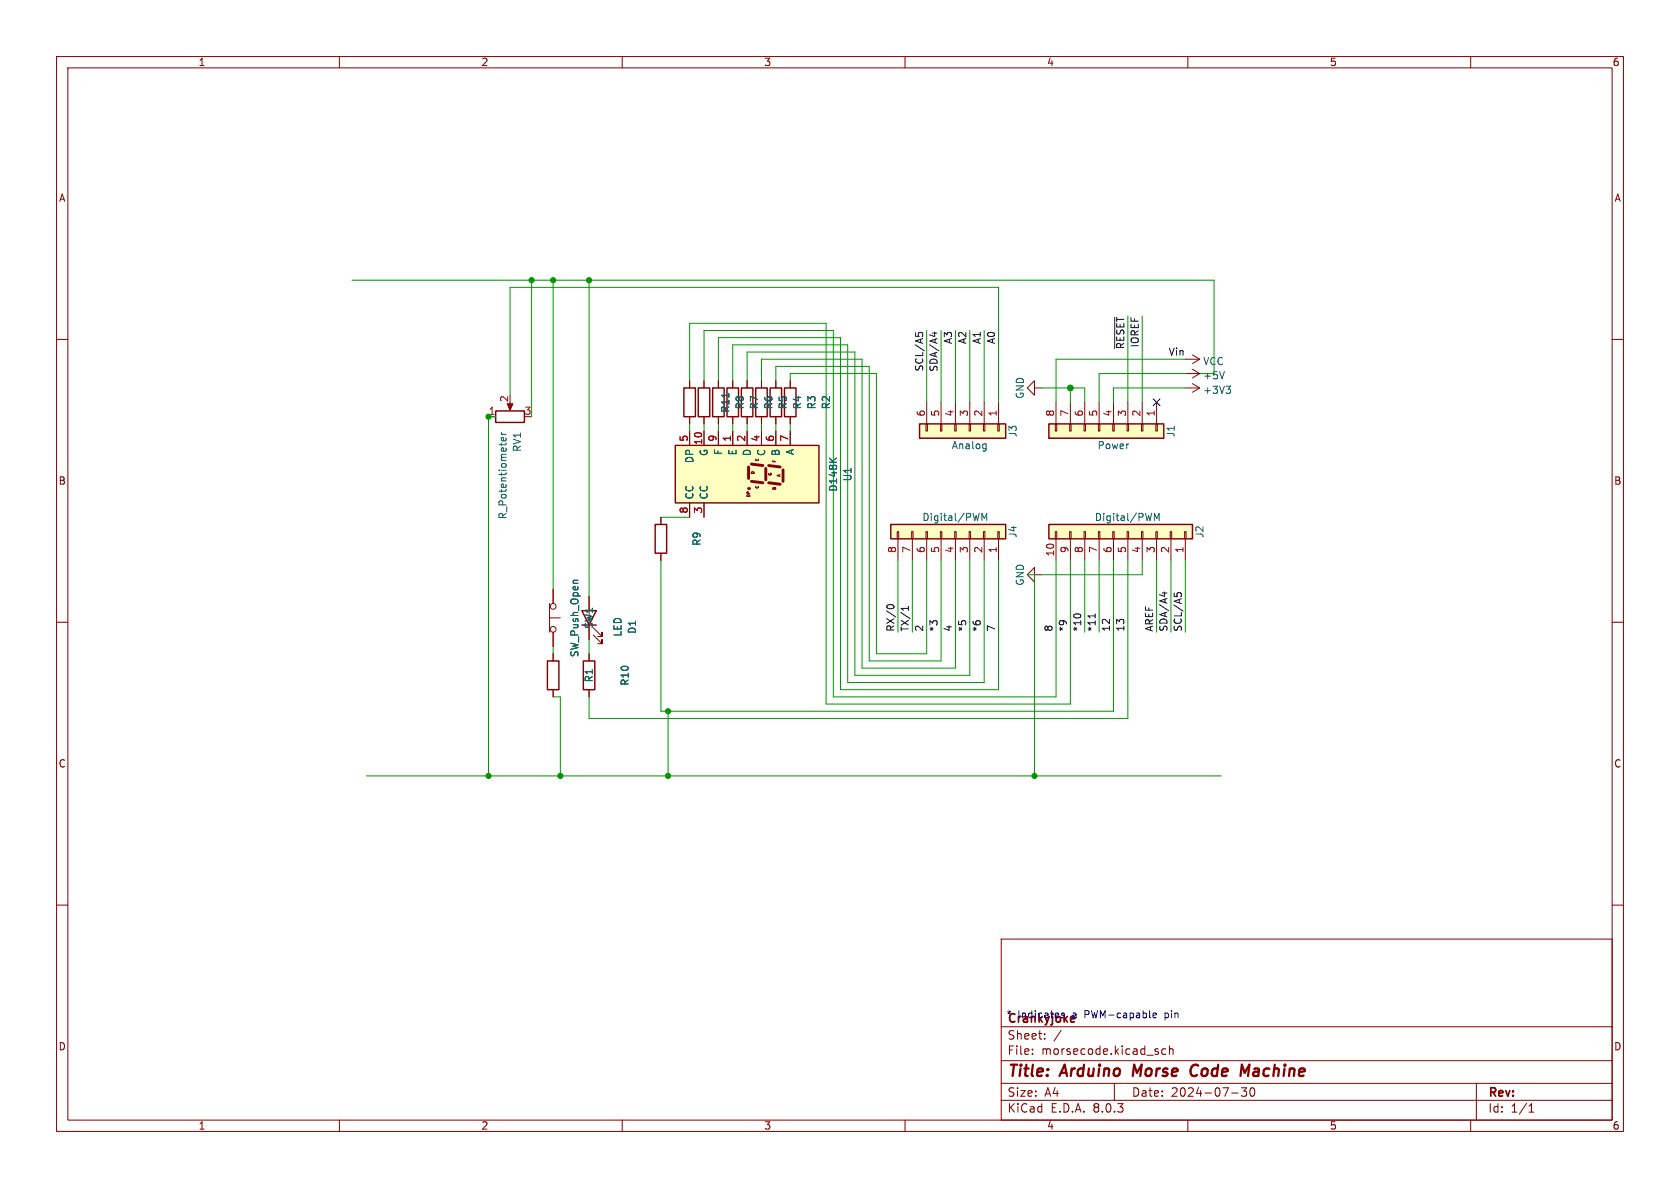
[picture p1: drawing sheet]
<svg xmlns="http://www.w3.org/2000/svg" width="297mm" height="210mm" viewBox="0 0 297 210" stroke-linecap="round" stroke-linejoin="round" font-family="sans-serif">
<g fill="none" stroke="#840000" stroke-width=".18">
<path d="M10 10h277v190h-277zM12 12h273v186h-273zM60 10v2M110 10v2M160 10v2M210 10v2M260 10v2M10 60h2M285 60h2M121.9 67.3v1.3M121.9 73.7v1.2M134.6 67.3v1.3"/>
<path d="M134.6 73.7v1.2M10 110h2M285 110h2M10 160h2M285 160h2M177 166h108v32h-108zM60 198v2M110 198v2M160 198v2M177 194.5h108M177 191.5h108M177 187.5h108"/>
<path d="M177 181.5h108M182.5 186.3v.1M182.5 185.5v.1M184.7 183.6v.1M184.7 182.8v.1M187.6 182.1l-1.3 2M197 191.5v3M206.1 185.5l-.4-.1-.3 .3v.4l.1 .2h.6M206.7 185.5l.3-.1 .3 .1 .1 .9M206.7 184.9v1.5M210 198v2M217.7 193.2h1.2"/>
<path d="M219.5 192.3h.9l-.5 .6 .4 .1v.7l-.2 .1h-.4l-.2-.1M221.2 192.4l.1-.1a.81 .81 0 0 1 .6 .6 .81 .81 0 0 1-.3 .8l-.1 .1a.81 .81 0 0 1-.6-.6 .81 .81 0 0 1 .3-.8zM260 198v2M261 191.5v6.5M270.3 196.6h.9M270.3 195.5l.4-.4v1.5"/>
</g>
<path d="M200.5 188.2l-.2 2M211.5 188.2a1.13 1.13 0 0 0-1 .7 1.13 1.13 0 0 0 .2 1.2l.3 .1 .5-.1M220 189.6l.9-1.4-.3 2" fill="none" stroke="#840000" stroke-width=".4"/>
<path d="M120.9 68.6h2v5.1h-2zM133.6 68.6h2v5.1h-2z" fill="none" stroke="#840000" stroke-width=".25"/>
<path d="M128.8 69.5v.7" fill="none" stroke="#006464" stroke-width=".18"/>
<path d="M185.4 92.7h25.4v2.6h-25.4z" fill="#ffffc2"/>
<g fill="none" stroke="#840000" stroke-width=".18">
<path d="M86.4 73.7h1.2M90.2 71.1v1M124.5 67.3v1.3M124.5 73.7v1.2M127 67.3v1.3M127 73.7v1.2M129.5 67.3v1.3M129.5 73.7v1.2M137.2 67.3v1.3M137.2 73.7v1.2M139.7 67.3v1.3M139.7 73.7v1.2"/>
<path d="M209.5 63.5h2.6M209.5 66h2.6M209.5 68.6h2.6M210.8 62.7l1.3 .8M210.8 65.3l1.3 .7M210.8 67.8l1.3 .8M212.1 63.5l-1.3 .8M212.1 66l-1.3 .8M212.1 68.6l-1.3 .7M116.8 91.4v1.3M116.8 97.8v1.3M186.6 94h.2v1.3h-.2z"/>
<path d="M186.7 95.3v3.8M189.1 94h.3v1.3h-.3zM189.2 95.3v3.8M191.6 94h.3v1.3h-.3zM191.8 95.3v3.8M194.2 94h.2v1.3h-.2zM194.3 95.3v3.8M196.7 94h.3v1.3h-.3zM196.8 95.3v3.8M199.3 94h.2v1.3h-.2zM199.4 95.3v3.8M201.8 94h.3v1.3h-.3z"/>
<path d="M201.9 95.3v3.8M204.3 94h.3v1.3h-.3zM204.5 95.3v3.8M206.9 94h.2v1.3h-.2zM207 95.3v3.8M209.4 94h.3v1.3h-.3zM209.5 95.3v3.8M97.2 106.7v5.1M97.2 109.2h1.9M97.8 104.1v2.6M97.8 111.8v2.5M97.8 115.6v1.2"/>
<path d="M104.1 105.4v2.6M104.1 110.5v2.5M104.1 115.6v1.2M104.9 112.3l1.5 1.5v-.8v.8h-.7M104.9 111l1.5 1.5v-.7v.7h-.7M97.8 121.9v1.3M104.1 121.9v1.3"/>
<circle cx="97.8" cy="107.2" r=".51"/>
<circle cx="97.8" cy="111.3" r=".51"/>
</g>
<path d="M87.6 72.6h5.1v2.1h-5.1zM123.4 68.6h2.1v5.1h-2.1zM126 68.6h2v5.1h-2zM128.5 68.6h2.1v5.1h-2.1zM136.1 68.6h2.1v5.1h-2.1zM138.7 68.6h2v5.1h-2zM115.8 92.7h2.1v5.1h-2.1zM185.4 92.7h25.4v2.6h-25.4zM96.8 116.8h2v5.1h-2zM102.9 108h2.5l-1.3 2.5zM102.9 110.5h2.5M103.1 116.8h2.1v5.1h-2.1z" fill="none" stroke="#840000" stroke-width=".25"/>
<path d="M88.6 76.4l.3 .4M88.6 76.8h.9M89.4 77.4l.1 .4-.2 .1h-.6v-.5l.2-.1 .2 .6M216.5 65.7l-.5 1.3M216.8 68.3h.7l-.4 .5M217.3 68.8l.2 .2v.3l-.2 .2M204.1 92v-1.3l.4 1 .4-1v1.3M102.2 102.6h-.8" fill="none" stroke="#006464" stroke-width=".18"/>
<path d="M89.7 71.4h1l-.5 1.1z" fill="#840000" stroke="#840000" stroke-width=".18"/>
<path d="M119.4 78.7h25.4v10.2h-25.4z" fill="#ffffc2"/>
<path d="M119.4 78.7h25.4v10.2h-25.4z" fill="none" stroke="#840000" stroke-width=".25"/>
<path d="M132.3 82.6v2M132.8 82l2.1 .3M132.8 85.1l2.1 .2M135.4 82.8v2M135.9 82.3l2 .3M135.9 85.3l2 .3M138.4 83.1v2" fill="none" stroke="#840000" stroke-width=".51"/>
<circle cx="132.3" cy="86.4" r=".25" fill="#840000"/>
<g fill="none" stroke="#840000" stroke-width=".18">
<path d="M121.9 76.2v2.5M124.5 76.2v2.5M127 76.2v2.5M129.5 76.2v2.5M132.1 76.2v2.5M134.6 76.2v2.5M137.2 76.2v2.5M139.7 76.2v2.5M121.9 88.9v2.5M124.5 88.9v2.5M132.1 87.6v.2h.5M132.1 87v.3h.5"/>
<path d="M132.8 83.5v.2h.5M133.6 81.1v.3h.5M136.6 81.4v.2h.5M136.6 86.3v.2h.5M137.9 83.9l-.5 .2 .5 .1"/>
</g>
<path d="M146.6 81l.8 .7M147.9 81l-.7 .5" fill="none" stroke="#006464" stroke-width=".18"/>
<path d="M162.6 74.9h15.2v2.6h-15.2z" fill="#ffffc2"/>
<g fill="none" stroke="#840000" stroke-width=".18">
<path d="M132.1 67.3v1.3M132.1 73.7v1.2M163.7 74.9h.3v1.3h-.3zM163.8 71.1v3.8M166.2 74.9h.3v1.3h-.3zM166.4 71.1v3.8M168.8 74.9h.2v1.3h-.2zM168.9 71.1v3.8M171.3 74.9h.3v1.3h-.3zM171.4 71.1v3.8M173.9 74.9h.2v1.3h-.2zM174 71.1v3.8"/>
<path d="M176.4 74.9h.3v1.3h-.3zM176.5 71.1v3.8M182.9 68.6v-1.3l-1.3 1.3 1.3 1.3v-1.3h1.2M182.9 101.6v-1.3l-1.3 1.3 1.3 1.3v-1.3h1.2"/>
</g>
<path d="M131.1 68.6h2v5.1h-2zM162.6 74.9h15.2v2.6h-15.2z" fill="none" stroke="#840000" stroke-width=".25"/>
<path d="M174 78.5h.3M174.3 78.5v1l-.2 .2M174.3 79.3h-.3" fill="none" stroke="#006464" stroke-width=".18"/>
<path d="M157.5 92.7h20.3v2.6h-20.3z" fill="#ffffc2"/>
<g fill="none" stroke="#840000" stroke-width=".18">
<path d="M158.6 94h.3v1.3h-.3zM158.7 95.3v3.8M161.2 94h.2v1.3h-.2zM161.3 95.3v3.8M163.7 94h.3v1.3h-.3zM163.8 95.3v3.8M166.2 94h.3v1.3h-.3zM166.4 95.3v3.8M168.8 94h.2v1.3h-.2zM168.9 95.3v3.8M171.3 94h.3v1.3h-.3zM171.4 95.3v3.8"/>
<path d="M173.9 94h.2v1.3h-.2zM174 95.3v3.8M176.4 94h.3v1.3h-.3zM176.5 95.3v3.8"/>
</g>
<path d="M157.5 92.7h20.3v2.6h-20.3z" fill="none" stroke="#840000" stroke-width=".25"/>
<path d="M173.6 92v-1.3l.4 1 .4-1v1.3" fill="none" stroke="#006464" stroke-width=".18"/>
<path d="M185.4 74.9h20.3v2.6h-20.3z" fill="#ffffc2"/>
<g fill="none" stroke="#840000" stroke-width=".18">
<path d="M121.9 67.3v1.3M121.9 73.7v1.2M121.9 76.2v2.5M124.5 67.3v1.3M124.5 73.7v1.2M124.5 76.2v2.5M127 67.3v1.3M127 73.7v1.2M127 76.2v2.5M129.5 67.3v1.3M129.5 73.7v1.2M129.5 76.2v2.5"/>
<path d="M132.1 67.3v1.3M132.1 73.7v1.2M132.1 76.2v2.5M134.6 67.3v1.3M134.6 73.7v1.2M134.6 76.2v2.5M137.2 67.3v1.3M137.2 73.7v1.2M137.2 76.2v2.5M139.7 67.3v1.3M139.7 73.7v1.2M139.7 76.2v2.5"/>
<path d="M186.6 74.9h.2v1.3h-.2zM186.7 71.1v3.8M189.1 74.9h.3v1.3h-.3zM189.2 71.1v3.8M191.6 74.9h.3v1.3h-.3zM191.8 71.1v3.8M194.2 74.9h.2v1.3h-.2zM194.3 71.1v3.8M196.7 74.9h.3v1.3h-.3zM196.8 71.1v3.8M199.3 74.9h.2v1.3h-.2zM199.4 71.1v3.8"/>
<path d="M201.8 74.9h.3v1.3h-.3zM201.9 71.1v3.8M204.3 74.9h.3v1.3h-.3zM204.5 71.1v3.8M116.8 91.4v1.3M116.8 97.8v1.3M121.9 88.9v2.5M124.5 88.9v2.5M97.8 104.1v2.6M97.8 111.8v2.5M97.8 115.6v1.2M104.1 105.4v2.6"/>
<path d="M104.1 110.5v2.5M104.1 115.6v1.2M97.8 121.9v1.3M104.1 121.9v1.3"/>
</g>
<path d="M185.4 74.9h20.3v2.6h-20.3z" fill="none" stroke="#840000" stroke-width=".25"/>
<g fill="none" stroke="#0f0f0f" stroke-width=".18">
<path d="M161.9 58.8v.6M162.3 59.3v-.3l.3-.2h.4l.1 .5M164.8 58.9h.9M165.2 58.7v.8M197.1 56.1v5.5M156.8 107.3a.68 .68 0 0 1 .6-.4 .68 .68 0 0 1 .6 .4M160.6 107.2v.7M160.6 107.5h-1.3l.3 .3M190 108.6h.8M193.6 108.5v.7M205.5 104.8h.8M205.9 104.6v.8"/>
<path d="M207.6 104.8v.6M208.1 105.3v-.3l.2-.2h.4l.1 .5"/>
</g>
<path d="M203.8 179.5l.6-.1v-.3h-.4l-.2 .2 .1 .6h.5" fill="none" stroke="#0000c2" stroke-width=".18"/>
<g fill="none" stroke="#009600" stroke-width=".18">
<path d="M62.2 49.5h152.4v16.5M94 49.5v24.2M97.8 49.5v54.6M104.1 49.5v55.9M163.8 58.4v12.7M166.4 58.4v12.7M168.9 58.4v12.7M171.4 58.4v12.7M174 58.4v12.7M199.4 55.9v15.2M201.9 55.9v15.2M87.6 73.7h-1.2v63.5"/>
<path d="M90.2 69.9v-19.1h86.3v20.3M121.9 67.3v-10.1h24.1v67.3h43.2v-25.4M121.9 74.9v1.3M124.5 67.3v-8.9h22.8v64.8h39.4v-24.1M124.5 74.9v1.3M127 67.3v-7.6h21.6v62.2h27.9v-22.8M127 74.9v1.3M129.5 67.3v-6.3h20.4v59.7h24.1v-21.6M129.5 74.9v1.3M132.1 67.3v-5.1h19v57.2h20.3v-20.3M132.1 74.9v1.3M134.6 67.3v-3.8h17.8v54.6h16.5v-19"/>
<path d="M134.6 74.9v1.3M137.2 67.3v-2.5h16.5v52h12.7v-17.7M137.2 74.9v1.3M139.7 67.3v-1.3h15.2v49.6h8.9v-16.5M139.7 74.9v1.3M184.1 68.6h7.7v2.5M189.2 68.6v2.5M209.5 63.5h-22.8v7.6M209.5 68.6h-12.7v2.5M209.5 66h-15.2v5.1M116.8 91.4h5.1M116.8 99.1v26.6h80v-26.6"/>
<path d="M158.7 99.1v12.7M161.3 99.1v12.7M191.8 99.1v12.7M194.3 99.1v12.7M199.4 99.1v27.9h-95.3v-3.8M201.9 99.1v2.5h-17.8M204.5 99.1v12.7M207 99.1v12.7M209.5 99.1v12.7M97.8 114.3v1.3M104.1 113v2.6M181.6 101.6h1.3v35.6"/>
<path d="M64.8 137.2h151.1M97.8 123.2h1.3v14M118.1 125.7v11.5"/>
</g>
<path d="M203.9 70.5l1.2 1.2M205.1 70.5l-1.2 1.2" fill="none" stroke="#000084" stroke-width=".18"/>
<path d="M128.8 69.5v.7M146.6 81l.8 .7M147.9 81l-.7 .5M102.2 102.6h-.8" fill="none" stroke="#006464" stroke-width=".18"/>
<g fill="#009600" stroke="#009600" stroke-width=".18">
<circle cx="86.4" cy="73.7" r=".46"/>
<circle cx="118.1" cy="125.7" r=".46"/>
<circle cx="118.1" cy="137.2" r=".46"/>
<circle cx="104.1" cy="49.5" r=".46"/>
<circle cx="97.8" cy="49.5" r=".46"/>
<circle cx="94" cy="49.5" r=".46"/>
<circle cx="99.1" cy="137.2" r=".46"/>
<circle cx="86.4" cy="137.2" r=".46"/>
<circle cx="182.9" cy="137.2" r=".46"/>
<circle cx="189.2" cy="68.6" r=".51"/>
</g>
<g font-size="2.8" fill="#840000">
<text x="178" y="190.9">Title:</text>
<text x="187.7" y="190.9">Arduino</text>
<text x="201.1" y="190.9">Morse</text>
<text x="212.1" y="190.9">Code</text>
<text x="221.8" y="190.9">Machine</text>
</g>
<g font-size="2.1" fill="#840000">
<text x="178" y="184">Sheet:</text>
<text x="178" y="186.7">File:</text>
<text x="184.1" y="186.7">morsecode.kicad_sch</text>
<text x="178" y="196.9">KiCad</text>
<text x="178" y="194.1">Size:</text>
<text x="184.7" y="194.1">A4</text>
<text x="185.7" y="196.9">E.D.A.</text>
<text x="193.3" y="196.9">8.0.3</text>
<text x="200" y="194.1">Date:</text>
<text x="207" y="194.1">2024-07-30</text>
<text x="263" y="194.3">Rev:</text>
<text x="263" y="196.9">Id:</text>
<text x="267.1" y="196.9">1/1</text>
</g>
<text font-size="2.1" fill="#0000c2" x="178" y="181.2">Crankyjoke</text>
<g font-size="1.8" fill="#840000">
<text x="35" y="11.9">1</text>
<text x="85" y="11.9">2</text>
<text x="135" y="11.9">3</text>
<text x="185" y="11.9">4</text>
<text x="235" y="11.9">5</text>
<text x="285" y="11.9">6</text>
<text x="10.3" y="35.9">A</text>
<text x="285.3" y="35.9">A</text>
<text x="10.3" y="85.9">B</text>
<text x="285.3" y="85.9">B</text>
<text x="10.3" y="135.9">C</text>
<text x="285.3" y="135.9">C</text>
<text x="10.3" y="185.9">D</text>
<text x="285.3" y="185.9">D</text>
<text x="35" y="199.9">1</text>
<text x="85" y="199.9">2</text>
<text x="135" y="199.9">3</text>
<text x="185" y="199.9">4</text>
<text x="235" y="199.9">5</text>
<text x="285" y="199.9">6</text>
</g>
<g font-size="1.8" fill="#0f0f0f">
<text x="163.3" y="65.8" transform="rotate(-90 163.3 65.8)">SCL/A5</text>
<text x="165.8" y="65.8" transform="rotate(-90 165.8 65.8)">SDA/A4</text>
<text x="168.4" y="60.9" transform="rotate(-90 168.4 60.9)">A3</text>
<text x="170.9" y="60.9" transform="rotate(-90 170.9 60.9)">A2</text>
<text x="173.5" y="60.9" transform="rotate(-90 173.5 60.9)">A1</text>
<text x="176" y="60.9" transform="rotate(-90 176 60.9)">A0</text>
<text x="198.9" y="61.8" transform="rotate(-90 198.9 61.8)">~{RESET}</text>
<text x="201.4" y="61.5" transform="rotate(-90 201.4 61.5)">IOREF</text>
<text x="206.5" y="63">Vin</text>
<text x="158.2" y="111.8" transform="rotate(-90 158.2 111.8)">RX/0</text>
<text x="160.8" y="111.8" transform="rotate(-90 160.8 111.8)">TX/1</text>
<text x="163.3" y="111.8" transform="rotate(-90 163.3 111.8)">2</text>
<text x="165.8" y="111.8" transform="rotate(-90 165.8 111.8)">*3</text>
<text x="168.4" y="111.8" transform="rotate(-90 168.4 111.8)">4</text>
<text x="170.9" y="111.8" transform="rotate(-90 170.9 111.8)">*5</text>
<text x="173.5" y="111.8" transform="rotate(-90 173.5 111.8)">*6</text>
<text x="176" y="111.8" transform="rotate(-90 176 111.8)">7</text>
<text x="186.2" y="111.8" transform="rotate(-90 186.2 111.8)">8</text>
<text x="188.7" y="111.8" transform="rotate(-90 188.7 111.8)">*9</text>
<text x="191.2" y="111.8" transform="rotate(-90 191.2 111.8)">*10</text>
<text x="193.8" y="111.8" transform="rotate(-90 193.8 111.8)">*11</text>
<text x="196.3" y="111.8" transform="rotate(-90 196.3 111.8)">12</text>
<text x="198.9" y="111.8" transform="rotate(-90 198.9 111.8)">13</text>
<text x="203.9" y="111.8" transform="rotate(-90 203.9 111.8)">AREF</text>
<text x="206.5" y="111.8" transform="rotate(-90 206.5 111.8)">SDA/A4</text>
<text x="209" y="111.8" transform="rotate(-90 209 111.8)">SCL/A5</text>
</g>
<g font-size="1.8" fill="#006464">
<text x="212.6" y="64.7">VCC</text>
<text x="181.2" y="70.6" transform="rotate(-90 181.2 70.6)">GND</text>
<text x="212.6" y="69.8">+3V3</text>
<text x="129.1" y="73.1" transform="rotate(-90 129.1 73.1)">R11</text>
<text x="131.7" y="72.5" transform="rotate(-90 131.7 72.5)">R8</text>
<text x="134.2" y="72.5" transform="rotate(-90 134.2 72.5)">R7</text>
<text x="136.8" y="72.5" transform="rotate(-90 136.8 72.5)">R6</text>
<text x="139.3" y="72.5" transform="rotate(-90 139.3 72.5)">R5</text>
<text x="141.8" y="72.5" transform="rotate(-90 141.8 72.5)">R4</text>
<text x="144.4" y="72.5" transform="rotate(-90 144.4 72.5)">R3</text>
<text x="146.9" y="72.5" transform="rotate(-90 146.9 72.5)">R2</text>
<text x="179.9" y="77.4" transform="rotate(-90 179.9 77.4)">J3</text>
<text x="207.9" y="77.4" transform="rotate(-90 207.9 77.4)">J1</text>
<text x="92.3" y="80" transform="rotate(-90 92.3 80)">RV1</text>
<text x="122.8" y="82" transform="rotate(-90 122.8 82)">DP</text>
<text x="125.3" y="80.7" transform="rotate(-90 125.3 80.7)">G</text>
<text x="127.9" y="80.5" transform="rotate(-90 127.9 80.5)">F</text>
<text x="130.4" y="80.6" transform="rotate(-90 130.4 80.6)">E</text>
<text x="132.9" y="80.7" transform="rotate(-90 132.9 80.7)">D</text>
<text x="135.5" y="80.7" transform="rotate(-90 135.5 80.7)">C</text>
<text x="138" y="80.7" transform="rotate(-90 138 80.7)">B</text>
<text x="140.6" y="80.5" transform="rotate(-90 140.6 80.5)">A</text>
<text x="168.2" y="79.6">Analog</text>
<text x="193.9" y="79.6">Power</text>
<text x="122.8" y="88.4" transform="rotate(-90 122.8 88.4)">CC</text>
<text x="125.3" y="88.4" transform="rotate(-90 125.3 88.4)">CC</text>
<text x="148.2" y="87" transform="rotate(-90 148.2 87)">D148K</text>
<text x="150.7" y="85.2" transform="rotate(-90 150.7 85.2)">U1</text>
<text x="89.8" y="91.9" transform="rotate(-90 89.8 91.9)">R_Potentiometer</text>
<text x="163" y="92.3">Digital/PWM</text>
<text x="179.9" y="95.2" transform="rotate(-90 179.9 95.2)">J4</text>
<text x="193.5" y="92.3">Digital/PWM</text>
<text x="213" y="95.2" transform="rotate(-90 213 95.2)">J2</text>
<text x="124.1" y="96.6" transform="rotate(-90 124.1 96.6)">R9</text>
<text x="181.2" y="103.6" transform="rotate(-90 181.2 103.6)">GND</text>
<text x="105" y="111.3" transform="rotate(-90 105 111.3)">SW1</text>
<text x="110.1" y="112.6" transform="rotate(-90 110.1 112.6)">LED</text>
<text x="112.6" y="112.1" transform="rotate(-90 112.6 112.1)">D1</text>
<text x="102.5" y="116.3" transform="rotate(-90 102.5 116.3)">SW_Push_Open</text>
<text x="105" y="120.7" transform="rotate(-90 105 120.7)">R1</text>
<text x="111.4" y="121.3" transform="rotate(-90 111.4 121.3)">R10</text>
</g>
<g font-size="1.8" fill="#a90000">
<text x="89.9" y="71.2" transform="rotate(-90 89.9 71.2)">2</text>
<text x="86.3" y="73.4">1</text>
<text x="92.6" y="73.4">3</text>
<text x="163.6" y="73.7" transform="rotate(-90 163.6 73.7)">6</text>
<text x="166.1" y="73.7" transform="rotate(-90 166.1 73.7)">5</text>
<text x="168.7" y="73.7" transform="rotate(-90 168.7 73.7)">4</text>
<text x="171.2" y="73.7" transform="rotate(-90 171.2 73.7)">3</text>
<text x="173.7" y="73.7" transform="rotate(-90 173.7 73.7)">2</text>
<text x="176.3" y="73.7" transform="rotate(-90 176.3 73.7)">1</text>
<text x="186.4" y="73.7" transform="rotate(-90 186.4 73.7)">8</text>
<text x="189" y="73.7" transform="rotate(-90 189 73.7)">7</text>
<text x="191.5" y="73.7" transform="rotate(-90 191.5 73.7)">6</text>
<text x="194.1" y="73.7" transform="rotate(-90 194.1 73.7)">5</text>
<text x="196.6" y="73.7" transform="rotate(-90 196.6 73.7)">4</text>
<text x="199.1" y="73.7" transform="rotate(-90 199.1 73.7)">3</text>
<text x="201.7" y="73.7" transform="rotate(-90 201.7 73.7)">2</text>
<text x="204.2" y="73.7" transform="rotate(-90 204.2 73.7)">1</text>
<text x="121.7" y="78.2" transform="rotate(-90 121.7 78.2)">5</text>
<text x="124.2" y="78.8" transform="rotate(-90 124.2 78.8)">10</text>
<text x="126.7" y="78.2" transform="rotate(-90 126.7 78.2)">9</text>
<text x="129.3" y="78.2" transform="rotate(-90 129.3 78.2)">1</text>
<text x="131.8" y="78.2" transform="rotate(-90 131.8 78.2)">2</text>
<text x="134.4" y="78.2" transform="rotate(-90 134.4 78.2)">4</text>
<text x="136.9" y="78.2" transform="rotate(-90 136.9 78.2)">6</text>
<text x="139.4" y="78.2" transform="rotate(-90 139.4 78.2)">7</text>
<text x="121.7" y="90.9" transform="rotate(-90 121.7 90.9)">8</text>
<text x="124.2" y="90.9" transform="rotate(-90 124.2 90.9)">3</text>
<text x="158.5" y="97.9" transform="rotate(-90 158.5 97.9)">8</text>
<text x="161" y="97.9" transform="rotate(-90 161 97.9)">7</text>
<text x="163.6" y="97.9" transform="rotate(-90 163.6 97.9)">6</text>
<text x="166.1" y="97.9" transform="rotate(-90 166.1 97.9)">5</text>
<text x="168.7" y="97.9" transform="rotate(-90 168.7 97.9)">4</text>
<text x="171.2" y="97.9" transform="rotate(-90 171.2 97.9)">3</text>
<text x="173.7" y="97.9" transform="rotate(-90 173.7 97.9)">2</text>
<text x="176.3" y="97.9" transform="rotate(-90 176.3 97.9)">1</text>
<text x="186.4" y="98.5" transform="rotate(-90 186.4 98.5)">10</text>
<text x="189" y="97.9" transform="rotate(-90 189 97.9)">9</text>
<text x="191.5" y="97.9" transform="rotate(-90 191.5 97.9)">8</text>
<text x="194.1" y="97.9" transform="rotate(-90 194.1 97.9)">7</text>
<text x="196.6" y="97.9" transform="rotate(-90 196.6 97.9)">6</text>
<text x="199.1" y="97.9" transform="rotate(-90 199.1 97.9)">5</text>
<text x="201.7" y="97.9" transform="rotate(-90 201.7 97.9)">4</text>
<text x="204.2" y="97.9" transform="rotate(-90 204.2 97.9)">3</text>
<text x="206.8" y="97.9" transform="rotate(-90 206.8 97.9)">2</text>
<text x="209.3" y="97.9" transform="rotate(-90 209.3 97.9)">1</text>
</g>
<text font-size="1.8" fill="#009600" x="212.6" y="67.3">+5V</text>
<g font-size="1.8" fill="#0000c2">
<text x="177.8" y="180.1">*</text>
<text x="179.9" y="180.1">Indicates</text>
<text x="189.7" y="180.1">a</text>
<text x="192" y="180.1">PWM-capable</text>
<text x="206.4" y="180.1">pin</text>
</g>
<g font-size=".7" fill="#840000">
<text x="133.6" y="84" transform="rotate(-90 133.6 84)">D</text>
<text x="134.3" y="81.7" transform="rotate(-90 134.3 81.7)">E</text>
<text x="137.4" y="81.9" transform="rotate(-90 137.4 81.9)">F</text>
<text x="132.8" y="88.1" transform="rotate(-90 132.8 88.1)">DP</text>
<text x="134.3" y="86.5" transform="rotate(-90 134.3 86.5)">C</text>
<text x="136.6" y="84.3" transform="rotate(-90 136.6 84.3)">G</text>
<text x="137.4" y="86.8" transform="rotate(-90 137.4 86.8)">B</text>
<text x="138.2" y="84.5" transform="rotate(-90 138.2 84.5)">A</text>
</g>
</svg>
